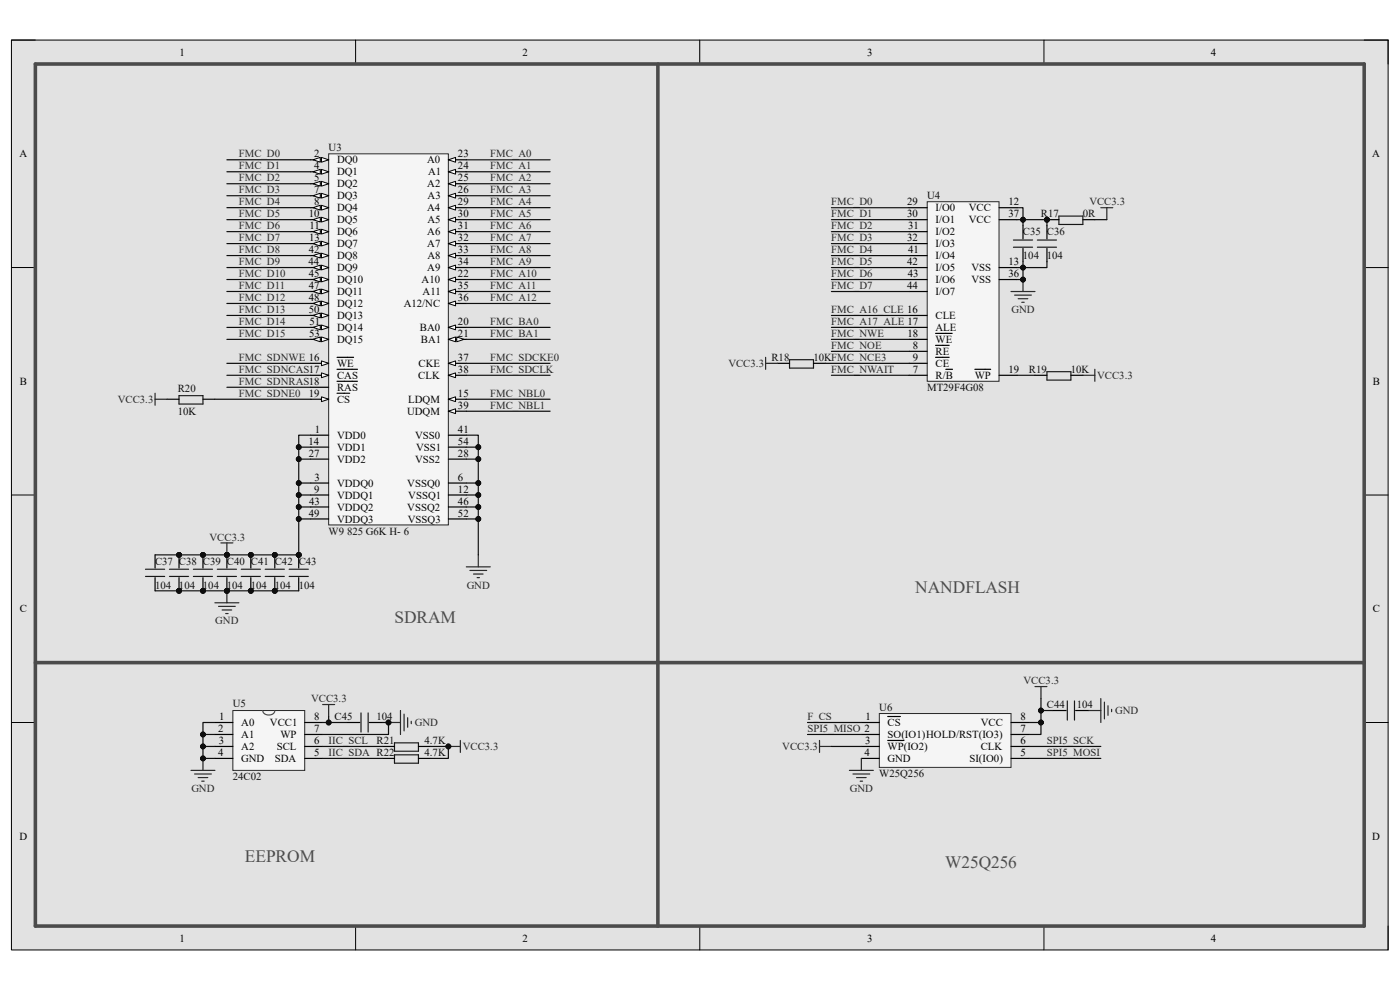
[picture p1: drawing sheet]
<svg xmlns="http://www.w3.org/2000/svg" width="297mm" height="210mm" viewBox="0 0 297 210" stroke-linecap="round" stroke-linejoin="round" font-family="sans-serif">
<path d="M2.4 8.5h292.1v193h-292.1z" fill-rule="evenodd" fill="#e2e2e2"/>
<path d="M2.4 8.5h292.1v193h-292.1z" fill="none" stroke="#000" stroke-width=".21"/>
<path d="M7.5 13.6h281.9v182.8h-281.9z" fill-rule="evenodd" fill="#e2e2e2"/>
<g fill="none" stroke="#000" stroke-width=".21">
<path d="M2.4 8.5h5.1M7.5 13.6h281.9v182.8h-281.9zM75.4 8.5v5.1M148.4 8.5v5.1M221.5 8.5v5.1M289.4 8.5h5.1v5.1M2.4 56.8h5.1M289.4 56.8h5.1M2.4 105h5.1M289.4 105h5.1M2.4 153.3h5.1M289.4 153.3h5.1"/>
<path d="M75.4 196.4v5.1M148.5 196.4v5.1M221.5 196.4v5.1M294.5 196.4v5.1"/>
</g>
<circle cx="217" cy="46.6" r=".51" fill="#0e0e0e"/>
<circle cx="217" cy="46.6" r=".51" fill="none" stroke="#0e0e0e" stroke-width=".21"/>
<path d="M30.9 122.3h4M30.9 120.8h4" fill="none" stroke="#1c1c1c" stroke-width=".25"/>
<path d="M32.9 117.7v2.8M32.9 122.5v2.8" fill="none" stroke="#000" stroke-width=".25"/>
<circle cx="38" cy="125.3" r=".51" fill="#0e0e0e"/>
<circle cx="38" cy="125.3" r=".51" fill="none" stroke="#0e0e0e" stroke-width=".21"/>
<circle cx="38" cy="117.7" r=".51" fill="#0e0e0e"/>
<circle cx="38" cy="117.7" r=".51" fill="none" stroke="#0e0e0e" stroke-width=".21"/>
<path d="M35.9 122.3h4.1M35.9 120.8h4.1" fill="none" stroke="#1c1c1c" stroke-width=".25"/>
<path d="M38 122.5v2.8" fill="none" stroke="#000" stroke-width=".25"/>
<circle cx="38" cy="125.3" r=".51" fill="#0e0e0e"/>
<circle cx="38" cy="125.3" r=".51" fill="none" stroke="#0e0e0e" stroke-width=".21"/>
<path d="M38 117.7v2.8" fill="none" stroke="#000" stroke-width=".25"/>
<circle cx="38" cy="117.7" r=".51" fill="#0e0e0e"/>
<circle cx="38" cy="117.7" r=".51" fill="none" stroke="#0e0e0e" stroke-width=".21"/>
<circle cx="43.1" cy="125.3" r=".51" fill="#0e0e0e"/>
<circle cx="43.1" cy="125.3" r=".51" fill="none" stroke="#0e0e0e" stroke-width=".21"/>
<circle cx="43.1" cy="117.7" r=".51" fill="#0e0e0e"/>
<circle cx="43.1" cy="117.7" r=".51" fill="none" stroke="#0e0e0e" stroke-width=".21"/>
<path d="M41 122.3h4.1M41 120.8h4.1" fill="none" stroke="#1c1c1c" stroke-width=".25"/>
<path d="M43.1 122.5v2.8" fill="none" stroke="#000" stroke-width=".25"/>
<circle cx="43.1" cy="125.3" r=".51" fill="#0e0e0e"/>
<circle cx="43.1" cy="125.3" r=".51" fill="none" stroke="#0e0e0e" stroke-width=".21"/>
<path d="M43.1 117.7v2.8" fill="none" stroke="#000" stroke-width=".25"/>
<circle cx="43.1" cy="117.7" r=".51" fill="#0e0e0e"/>
<circle cx="43.1" cy="117.7" r=".51" fill="none" stroke="#0e0e0e" stroke-width=".21"/>
<circle cx="48.1" cy="125.3" r=".51" fill="#0e0e0e"/>
<circle cx="48.1" cy="125.3" r=".51" fill="none" stroke="#0e0e0e" stroke-width=".21"/>
<circle cx="48.1" cy="117.7" r=".51" fill="#0e0e0e"/>
<circle cx="48.1" cy="117.7" r=".51" fill="none" stroke="#0e0e0e" stroke-width=".21"/>
<path d="M46.1 122.3h4.1M46.1 120.8h4.1" fill="none" stroke="#1c1c1c" stroke-width=".25"/>
<path d="M48.1 122.5v2.8" fill="none" stroke="#000" stroke-width=".25"/>
<circle cx="48.1" cy="125.3" r=".51" fill="#0e0e0e"/>
<circle cx="48.1" cy="125.3" r=".51" fill="none" stroke="#0e0e0e" stroke-width=".21"/>
<path d="M48.1 117.7v2.8" fill="none" stroke="#000" stroke-width=".25"/>
<circle cx="48.1" cy="117.7" r=".51" fill="#0e0e0e"/>
<circle cx="48.1" cy="117.7" r=".51" fill="none" stroke="#0e0e0e" stroke-width=".21"/>
<circle cx="53.2" cy="125.3" r=".51" fill="#0e0e0e"/>
<circle cx="53.2" cy="125.3" r=".51" fill="none" stroke="#0e0e0e" stroke-width=".21"/>
<circle cx="53.2" cy="117.7" r=".51" fill="#0e0e0e"/>
<circle cx="53.2" cy="117.7" r=".51" fill="none" stroke="#0e0e0e" stroke-width=".21"/>
<path d="M51.2 122.3h4M51.2 120.8h4" fill="none" stroke="#1c1c1c" stroke-width=".25"/>
<path d="M53.2 122.5v2.8" fill="none" stroke="#000" stroke-width=".25"/>
<circle cx="53.2" cy="125.3" r=".51" fill="#0e0e0e"/>
<circle cx="53.2" cy="125.3" r=".51" fill="none" stroke="#0e0e0e" stroke-width=".21"/>
<path d="M53.2 117.7v2.8" fill="none" stroke="#000" stroke-width=".25"/>
<circle cx="53.2" cy="117.7" r=".51" fill="#0e0e0e"/>
<circle cx="53.2" cy="117.7" r=".51" fill="none" stroke="#0e0e0e" stroke-width=".21"/>
<circle cx="58.3" cy="125.3" r=".51" fill="#0e0e0e"/>
<circle cx="58.3" cy="125.3" r=".51" fill="none" stroke="#0e0e0e" stroke-width=".21"/>
<circle cx="58.3" cy="117.7" r=".51" fill="#0e0e0e"/>
<circle cx="58.3" cy="117.7" r=".51" fill="none" stroke="#0e0e0e" stroke-width=".21"/>
<path d="M56.3 122.3h4M56.3 120.8h4" fill="none" stroke="#1c1c1c" stroke-width=".25"/>
<path d="M58.3 122.5v2.8" fill="none" stroke="#000" stroke-width=".25"/>
<circle cx="58.3" cy="125.3" r=".51" fill="#0e0e0e"/>
<circle cx="58.3" cy="125.3" r=".51" fill="none" stroke="#0e0e0e" stroke-width=".21"/>
<path d="M58.3 117.7v2.8" fill="none" stroke="#000" stroke-width=".25"/>
<circle cx="58.3" cy="117.7" r=".51" fill="#0e0e0e"/>
<circle cx="58.3" cy="117.7" r=".51" fill="none" stroke="#0e0e0e" stroke-width=".21"/>
<circle cx="63.4" cy="117.7" r=".51" fill="#0e0e0e"/>
<circle cx="63.4" cy="117.7" r=".51" fill="none" stroke="#0e0e0e" stroke-width=".21"/>
<path d="M61.3 122.3h4.1M61.3 120.8h4.1" fill="none" stroke="#1c1c1c" stroke-width=".25"/>
<path d="M63.4 117.7v2.8M63.4 122.5v2.8" fill="none" stroke="#000" stroke-width=".25"/>
<circle cx="63.4" cy="117.7" r=".51" fill="#0e0e0e"/>
<circle cx="63.4" cy="117.7" r=".51" fill="none" stroke="#0e0e0e" stroke-width=".21"/>
<path d="M45.6 127.9h5.1M46.4 128.6h3.5M47.1 129.4h2M47.9 130.1h.5M48.1 125.3v2.6" fill="none" stroke="#262626" stroke-width=".25"/>
<circle cx="48.1" cy="125.3" r=".51" fill="#0e0e0e"/>
<circle cx="48.1" cy="125.3" r=".51" fill="none" stroke="#0e0e0e" stroke-width=".21"/>
<path d="M46.9 115.2h2.5M48.1 115.2v2.5" fill="none" stroke="#262626" stroke-width=".25"/>
<circle cx="48.1" cy="117.7" r=".51" fill="#0e0e0e"/>
<circle cx="48.1" cy="117.7" r=".51" fill="none" stroke="#0e0e0e" stroke-width=".21"/>
<path d="M196.7 42.8h15.2v38.1h-15.2z" fill-rule="evenodd" fill="#f5f5f5"/>
<path d="M196.7 42.8h15.2v38.1h-15.2z" fill="none" stroke="#262626" stroke-width=".21"/>
<g fill="none" stroke="#000" stroke-width=".25">
<path d="M192.9 44.1h3.8M192.9 56.8h3.8M192.9 59.3h3.8M192.9 46.6h3.8M192.9 49.1h3.8M192.9 51.7h3.8M192.9 54.2h3.8M211.9 44.1h3.9M211.9 56.8h3.9M211.9 59.3h3.9M211.9 46.6h3.9M165 77.1h2.5"/>
<path d="M172.6 77.1h2.5M192.9 79.6h3.8M192.9 74.5h3.8M192.9 77.1h3.8M192.9 66.9h3.8M192.9 69.4h3.8M192.9 72h3.8M192.9 61.8h3.8M198.5 73.3h2.9M198.5 75.8h2.9M198.5 70.7h3.5M200.6 78.3h1.5"/>
<path d="M206.8 78.3h3.4M211.9 79.6h3.9M219.6 79.6h2.5M227.2 79.6h2.5"/>
</g>
<path d="M167.5 76.3h5.1v1.8h-5.1zM222.1 78.8h5.1v1.8h-5.1z" fill="none" stroke="#1c1c1c" stroke-width=".25"/>
<path d="M217 59.3v2.5M162.4 75.8v2.5M162.4 77.1h2.6M214.5 61.8h5.1M215.2 62.6h3.6M216 63.4h2M216.8 64.1h.5M229.7 79.6h2.6M232.3 78.3v2.6" fill="none" stroke="#262626" stroke-width=".25"/>
<circle cx="217" cy="59.3" r=".51" fill="#0e0e0e"/>
<circle cx="217" cy="59.3" r=".51" fill="none" stroke="#0e0e0e" stroke-width=".21"/>
<path d="M215 52.4h4.1M215 50.9h4.1M220.1 52.4h4M220.1 50.9h4" fill="none" stroke="#1c1c1c" stroke-width=".25"/>
<path d="M217 47.9v2.8M217 52.7v2.8M222.1 47.9v2.8M222.1 52.7v2.8" fill="none" stroke="#000" stroke-width=".25"/>
<circle cx="222.1" cy="46.6" r=".51" fill="#0e0e0e"/>
<circle cx="222.1" cy="46.6" r=".51" fill="none" stroke="#0e0e0e" stroke-width=".21"/>
<path d="M224.6 45.8h5.1v1.8h-5.1z" fill="none" stroke="#1c1c1c" stroke-width=".25"/>
<path d="M222.1 46.6h2.5" fill="none" stroke="#000" stroke-width=".25"/>
<circle cx="222.1" cy="46.6" r=".51" fill="#0e0e0e"/>
<circle cx="222.1" cy="46.6" r=".51" fill="none" stroke="#0e0e0e" stroke-width=".21"/>
<path d="M229.7 46.6h2.6" fill="none" stroke="#000" stroke-width=".25"/>
<path d="M233.5 44.1h2.6M234.8 44.1v2.5" fill="none" stroke="#262626" stroke-width=".25"/>
<path d="M49.4 150.7h15.2v12.7h-15.2z" fill-rule="evenodd" fill="#f5f5f5"/>
<path d="M49.4 150.7h15.2v12.7h-15.2z" fill="none" stroke="#262626" stroke-width=".21"/>
<path d="M45.6 153.3h3.8M45.6 155.8h3.8M45.6 158.3h3.8M64.6 153.3h3.9M64.6 155.8h3.9M64.6 158.3h3.9M45.6 160.9h3.8M64.6 160.9h3.9" fill="none" stroke="#000" stroke-width=".25"/>
<path d="M55.8 150.7a1.32 1.32 0 0 0 1.2 1 1.32 1.32 0 0 0 1.3-1" fill="none" stroke="#4c4c4c" stroke-width=".25"/>
<path d="M40.5 163.4h5.1M41.3 164.2h3.5M42 164.9h2.1M42.8 165.7h.5M43.1 160.9v2.5" fill="none" stroke="#262626" stroke-width=".25"/>
<circle cx="43.1" cy="160.9" r=".51" fill="#0e0e0e"/>
<circle cx="43.1" cy="160.9" r=".51" fill="none" stroke="#0e0e0e" stroke-width=".21"/>
<path d="M83.7 157.6h5.1v1.8h-5.1zM83.7 160.1h5.1v1.8h-5.1z" fill="none" stroke="#1c1c1c" stroke-width=".25"/>
<path d="M81.1 158.3h2.6M88.8 158.3h2.5M81.1 160.9h2.6M88.8 160.9h2.5" fill="none" stroke="#000" stroke-width=".25"/>
<path d="M95.1 158.3h2.6M97.7 157.1v2.5" fill="none" stroke="#262626" stroke-width=".25"/>
<circle cx="95.1" cy="158.3" r=".51" fill="#0e0e0e"/>
<circle cx="95.1" cy="158.3" r=".51" fill="none" stroke="#0e0e0e" stroke-width=".21"/>
<path d="M76.6 151.2v4.1M78.1 151.2v4.1" fill="none" stroke="#1c1c1c" stroke-width=".25"/>
<path d="M73.5 153.3h2.8M78.4 153.3h2.7" fill="none" stroke="#000" stroke-width=".25"/>
<path d="M82.4 153.3h2.6M85 150.7v5.1M85.7 151.5v3.5M86.5 152.2v2.1M87.2 153v.5" fill="none" stroke="#262626" stroke-width=".25"/>
<circle cx="82.4" cy="153.3" r=".51" fill="#0e0e0e"/>
<circle cx="82.4" cy="153.3" r=".51" fill="none" stroke="#0e0e0e" stroke-width=".21"/>
<path d="M68.5 149.4h2.5M69.7 149.4v2.6" fill="none" stroke="#262626" stroke-width=".25"/>
<path d="M186.5 151.4h28v11.4h-28z" fill-rule="evenodd" fill="#f5f5f5"/>
<path d="M186.5 151.4h28v11.4h-28z" fill="none" stroke="#262626" stroke-width=".21"/>
<path d="M182.7 153.3h3.8M182.7 155.8h3.8M182.7 158.3h3.8M188.3 152h2.7M188.3 157.1h3.5M214.5 153.3h3.8M214.5 155.8h3.8M214.5 158.3h3.8M223.4 150.7h2.8M228.2 150.7h2.8M182.7 160.9h3.8M214.5 160.9h3.8" fill="none" stroke="#000" stroke-width=".25"/>
<g fill="none" stroke="#262626" stroke-width=".25">
<path d="M173.9 157.1v2.5M173.9 158.3h2.5M219.6 145.6h2.5M220.8 145.6v2.6M231 150.7h2.5M233.5 148.2v5.1M234.3 148.9v3.6M235.1 149.7v2M235.8 150.5v.5M180.2 163.4h5.1M181 164.2h3.5M181.7 164.9h2"/>
<path d="M182.5 165.7h.5M182.7 160.9v2.5"/>
</g>
<path d="M226.4 148.7v4M227.9 148.7v4" fill="none" stroke="#1c1c1c" stroke-width=".25"/>
<circle cx="217" cy="46.6" r=".51" fill="#0e0e0e"/>
<circle cx="217" cy="46.6" r=".51" fill="none" stroke="#0e0e0e" stroke-width=".21"/>
<path d="M7.5 13.6h281.9v182.8h-281.9zM139.6 13.6v182.8M7.5 140.6h281.9" fill="none" stroke="#4b4b4b" stroke-width=".76"/>
<path d="M69.7 32.6h25.4v78.8h-25.4z" fill-rule="evenodd" fill="#f5f5f5"/>
<path d="M69.7 32.6h25.4v78.8h-25.4z" fill="none" stroke="#262626" stroke-width=".21"/>
<path d="M65.9 33.9h3.8" fill="none" stroke="#000" stroke-width=".25"/>
<path d="M68.2 33.4l1.5 .5-1.5 .5z" fill="#fbfbfb"/>
<path d="M68.2 33.4l1.5 .5-1.5 .5z" fill="none" stroke="#000" stroke-width=".21"/>
<path d="M66.4 33.9l1.5-.5v1z" fill="#fbfbfb"/>
<path d="M66.4 33.9l1.5-.5v1z" fill="none" stroke="#000" stroke-width=".21"/>
<path d="M65.9 36.4h3.8" fill="none" stroke="#000" stroke-width=".25"/>
<path d="M68.2 35.9l1.5 .5-1.5 .5z" fill="#fbfbfb"/>
<path d="M68.2 35.9l1.5 .5-1.5 .5z" fill="none" stroke="#000" stroke-width=".21"/>
<path d="M66.4 36.4l1.5-.5v1z" fill="#fbfbfb"/>
<path d="M66.4 36.4l1.5-.5v1z" fill="none" stroke="#000" stroke-width=".21"/>
<path d="M65.9 39h3.8" fill="none" stroke="#000" stroke-width=".25"/>
<path d="M68.2 38.5l1.5 .5-1.5 .5z" fill="#fbfbfb"/>
<path d="M68.2 38.5l1.5 .5-1.5 .5z" fill="none" stroke="#000" stroke-width=".21"/>
<path d="M66.4 39l1.5-.5v1z" fill="#fbfbfb"/>
<path d="M66.4 39l1.5-.5v1z" fill="none" stroke="#000" stroke-width=".21"/>
<path d="M65.9 41.5h3.8" fill="none" stroke="#000" stroke-width=".25"/>
<path d="M68.2 41l1.5 .5-1.5 .5z" fill="#fbfbfb"/>
<path d="M68.2 41l1.5 .5-1.5 .5z" fill="none" stroke="#000" stroke-width=".21"/>
<path d="M66.4 41.5l1.5-.5v1z" fill="#fbfbfb"/>
<path d="M66.4 41.5l1.5-.5v1z" fill="none" stroke="#000" stroke-width=".21"/>
<path d="M65.9 44.1h3.8" fill="none" stroke="#000" stroke-width=".25"/>
<path d="M68.2 43.5l1.5 .6-1.5 .5z" fill="#fbfbfb"/>
<path d="M68.2 43.5l1.5 .6-1.5 .5z" fill="none" stroke="#000" stroke-width=".21"/>
<path d="M66.4 44.1l1.5-.6v1.1z" fill="#fbfbfb"/>
<path d="M66.4 44.1l1.5-.6v1.1z" fill="none" stroke="#000" stroke-width=".21"/>
<path d="M65.9 46.6h3.8" fill="none" stroke="#000" stroke-width=".25"/>
<path d="M68.2 46.1l1.5 .5-1.5 .5z" fill="#fbfbfb"/>
<path d="M68.2 46.1l1.5 .5-1.5 .5z" fill="none" stroke="#000" stroke-width=".21"/>
<path d="M66.4 46.6l1.5-.5v1z" fill="#fbfbfb"/>
<path d="M66.4 46.6l1.5-.5v1z" fill="none" stroke="#000" stroke-width=".21"/>
<path d="M65.9 49.1h3.8" fill="none" stroke="#000" stroke-width=".25"/>
<path d="M68.2 48.6l1.5 .5-1.5 .5z" fill="#fbfbfb"/>
<path d="M68.2 48.6l1.5 .5-1.5 .5z" fill="none" stroke="#000" stroke-width=".21"/>
<path d="M66.4 49.1l1.5-.5v1z" fill="#fbfbfb"/>
<path d="M66.4 49.1l1.5-.5v1z" fill="none" stroke="#000" stroke-width=".21"/>
<path d="M65.9 51.7h3.8" fill="none" stroke="#000" stroke-width=".25"/>
<path d="M68.2 51.2l1.5 .5-1.5 .5z" fill="#fbfbfb"/>
<path d="M68.2 51.2l1.5 .5-1.5 .5z" fill="none" stroke="#000" stroke-width=".21"/>
<path d="M66.4 51.7l1.5-.5v1z" fill="#fbfbfb"/>
<path d="M66.4 51.7l1.5-.5v1z" fill="none" stroke="#000" stroke-width=".21"/>
<path d="M65.9 54.2h3.8" fill="none" stroke="#000" stroke-width=".25"/>
<path d="M68.2 53.7l1.5 .5-1.5 .5z" fill="#fbfbfb"/>
<path d="M68.2 53.7l1.5 .5-1.5 .5z" fill="none" stroke="#000" stroke-width=".21"/>
<path d="M66.4 54.2l1.5-.5v1z" fill="#fbfbfb"/>
<path d="M66.4 54.2l1.5-.5v1z" fill="none" stroke="#000" stroke-width=".21"/>
<path d="M65.9 56.8h3.8" fill="none" stroke="#000" stroke-width=".25"/>
<path d="M68.2 56.2l1.5 .6-1.5 .5z" fill="#fbfbfb"/>
<path d="M68.2 56.2l1.5 .6-1.5 .5z" fill="none" stroke="#000" stroke-width=".21"/>
<path d="M66.4 56.8l1.5-.6v1.1z" fill="#fbfbfb"/>
<path d="M66.4 56.8l1.5-.6v1.1z" fill="none" stroke="#000" stroke-width=".21"/>
<path d="M65.9 59.3h3.8" fill="none" stroke="#000" stroke-width=".25"/>
<path d="M68.2 58.8l1.5 .5-1.5 .5z" fill="#fbfbfb"/>
<path d="M68.2 58.8l1.5 .5-1.5 .5z" fill="none" stroke="#000" stroke-width=".21"/>
<path d="M66.4 59.3l1.5-.5v1z" fill="#fbfbfb"/>
<path d="M66.4 59.3l1.5-.5v1z" fill="none" stroke="#000" stroke-width=".21"/>
<path d="M65.9 61.8h3.8" fill="none" stroke="#000" stroke-width=".25"/>
<path d="M68.2 61.3l1.5 .5-1.5 .5z" fill="#fbfbfb"/>
<path d="M68.2 61.3l1.5 .5-1.5 .5z" fill="none" stroke="#000" stroke-width=".21"/>
<path d="M66.4 61.8l1.5-.5v1z" fill="#fbfbfb"/>
<path d="M66.4 61.8l1.5-.5v1z" fill="none" stroke="#000" stroke-width=".21"/>
<path d="M65.9 64.4h3.8" fill="none" stroke="#000" stroke-width=".25"/>
<path d="M68.2 63.9l1.5 .5-1.5 .5z" fill="#fbfbfb"/>
<path d="M68.2 63.9l1.5 .5-1.5 .5z" fill="none" stroke="#000" stroke-width=".21"/>
<path d="M66.4 64.4l1.5-.5v1z" fill="#fbfbfb"/>
<path d="M66.4 64.4l1.5-.5v1z" fill="none" stroke="#000" stroke-width=".21"/>
<path d="M65.9 66.9h3.8" fill="none" stroke="#000" stroke-width=".25"/>
<path d="M68.2 66.4l1.5 .5-1.5 .5z" fill="#fbfbfb"/>
<path d="M68.2 66.4l1.5 .5-1.5 .5z" fill="none" stroke="#000" stroke-width=".21"/>
<path d="M66.4 66.9l1.5-.5v1z" fill="#fbfbfb"/>
<path d="M66.4 66.9l1.5-.5v1z" fill="none" stroke="#000" stroke-width=".21"/>
<path d="M65.9 69.5h3.8" fill="none" stroke="#000" stroke-width=".25"/>
<path d="M68.2 68.9l1.5 .6-1.5 .5z" fill="#fbfbfb"/>
<path d="M68.2 68.9l1.5 .6-1.5 .5z" fill="none" stroke="#000" stroke-width=".21"/>
<path d="M66.4 69.5l1.5-.6v1.1z" fill="#fbfbfb"/>
<path d="M66.4 69.5l1.5-.6v1.1z" fill="none" stroke="#000" stroke-width=".21"/>
<path d="M65.9 72h3.8" fill="none" stroke="#000" stroke-width=".25"/>
<path d="M68.2 71.5l1.5 .5-1.5 .5z" fill="#fbfbfb"/>
<path d="M68.2 71.5l1.5 .5-1.5 .5z" fill="none" stroke="#000" stroke-width=".21"/>
<path d="M66.4 72l1.5-.5v1z" fill="#fbfbfb"/>
<path d="M66.4 72l1.5-.5v1z" fill="none" stroke="#000" stroke-width=".21"/>
<path d="M95.1 33.9h3.8" fill="none" stroke="#000" stroke-width=".25"/>
<path d="M95.1 33.9l1.5-.5v1z" fill="#fbfbfb"/>
<path d="M95.1 33.9l1.5-.5v1z" fill="none" stroke="#000" stroke-width=".21"/>
<path d="M95.1 36.4h3.8" fill="none" stroke="#000" stroke-width=".25"/>
<path d="M95.1 36.4l1.5-.5v1z" fill="#fbfbfb"/>
<path d="M95.1 36.4l1.5-.5v1z" fill="none" stroke="#000" stroke-width=".21"/>
<path d="M95.1 39h3.8" fill="none" stroke="#000" stroke-width=".25"/>
<path d="M95.1 39l1.5-.5v1z" fill="#fbfbfb"/>
<path d="M95.1 39l1.5-.5v1z" fill="none" stroke="#000" stroke-width=".21"/>
<path d="M95.1 41.5h3.8" fill="none" stroke="#000" stroke-width=".25"/>
<path d="M95.1 41.5l1.5-.5v1z" fill="#fbfbfb"/>
<path d="M95.1 41.5l1.5-.5v1z" fill="none" stroke="#000" stroke-width=".21"/>
<path d="M95.1 44.1h3.8" fill="none" stroke="#000" stroke-width=".25"/>
<path d="M95.1 44.1l1.5-.6v1.1z" fill="#fbfbfb"/>
<path d="M95.1 44.1l1.5-.6v1.1z" fill="none" stroke="#000" stroke-width=".21"/>
<path d="M95.1 46.6h3.8" fill="none" stroke="#000" stroke-width=".25"/>
<path d="M95.1 46.6l1.5-.5v1z" fill="#fbfbfb"/>
<path d="M95.1 46.6l1.5-.5v1z" fill="none" stroke="#000" stroke-width=".21"/>
<path d="M95.1 49.1h3.8" fill="none" stroke="#000" stroke-width=".25"/>
<path d="M95.1 49.1l1.5-.5v1z" fill="#fbfbfb"/>
<path d="M95.1 49.1l1.5-.5v1z" fill="none" stroke="#000" stroke-width=".21"/>
<path d="M95.1 51.7h3.8" fill="none" stroke="#000" stroke-width=".25"/>
<path d="M95.1 51.7l1.5-.5v1z" fill="#fbfbfb"/>
<path d="M95.1 51.7l1.5-.5v1z" fill="none" stroke="#000" stroke-width=".21"/>
<path d="M95.1 54.2h3.8" fill="none" stroke="#000" stroke-width=".25"/>
<path d="M95.1 54.2l1.5-.5v1z" fill="#fbfbfb"/>
<path d="M95.1 54.2l1.5-.5v1z" fill="none" stroke="#000" stroke-width=".21"/>
<path d="M95.1 56.8h3.8" fill="none" stroke="#000" stroke-width=".25"/>
<path d="M95.1 56.8l1.5-.6v1.1z" fill="#fbfbfb"/>
<path d="M95.1 56.8l1.5-.6v1.1z" fill="none" stroke="#000" stroke-width=".21"/>
<path d="M95.1 59.3h3.8" fill="none" stroke="#000" stroke-width=".25"/>
<path d="M95.1 59.3l1.5-.5v1z" fill="#fbfbfb"/>
<path d="M95.1 59.3l1.5-.5v1z" fill="none" stroke="#000" stroke-width=".21"/>
<path d="M95.1 61.8h3.8" fill="none" stroke="#000" stroke-width=".25"/>
<path d="M95.1 61.8l1.5-.5v1z" fill="#fbfbfb"/>
<path d="M95.1 61.8l1.5-.5v1z" fill="none" stroke="#000" stroke-width=".21"/>
<path d="M95.1 64.4h3.8" fill="none" stroke="#000" stroke-width=".25"/>
<path d="M95.1 64.4l1.5-.5v1z" fill="#fbfbfb"/>
<path d="M95.1 64.4l1.5-.5v1z" fill="none" stroke="#000" stroke-width=".21"/>
<path d="M95.1 69.4h3.8" fill="none" stroke="#000" stroke-width=".25"/>
<path d="M95.1 69.4l1.5-.5v1.1z" fill="#fbfbfb"/>
<path d="M95.1 69.4l1.5-.5v1.1z" fill="none" stroke="#000" stroke-width=".21"/>
<path d="M95.1 72h3.8" fill="none" stroke="#000" stroke-width=".25"/>
<path d="M95.1 72l1.5-.5v1z" fill="#fbfbfb"/>
<path d="M95.1 72l1.5-.5v1z" fill="none" stroke="#000" stroke-width=".21"/>
<path d="M96.9 71.5l1.5 .5-1.5 .5z" fill="#fbfbfb"/>
<path d="M96.9 71.5l1.5 .5-1.5 .5z" fill="none" stroke="#000" stroke-width=".21"/>
<path d="M95.1 77.1h3.8" fill="none" stroke="#000" stroke-width=".25"/>
<path d="M95.1 77.1l1.5-.5v1z" fill="#fbfbfb"/>
<path d="M95.1 77.1l1.5-.5v1z" fill="none" stroke="#000" stroke-width=".21"/>
<path d="M95.1 79.6h3.8" fill="none" stroke="#000" stroke-width=".25"/>
<path d="M95.1 79.6l1.5-.5v1z" fill="#fbfbfb"/>
<path d="M95.1 79.6l1.5-.5v1z" fill="none" stroke="#000" stroke-width=".21"/>
<path d="M95.1 84.7h3.8" fill="none" stroke="#000" stroke-width=".25"/>
<path d="M95.1 84.7l1.5-.5v1z" fill="#fbfbfb"/>
<path d="M95.1 84.7l1.5-.5v1z" fill="none" stroke="#000" stroke-width=".21"/>
<path d="M95.1 87.2h3.8" fill="none" stroke="#000" stroke-width=".25"/>
<path d="M95.1 87.2l1.5-.5v1z" fill="#fbfbfb"/>
<path d="M95.1 87.2l1.5-.5v1z" fill="none" stroke="#000" stroke-width=".21"/>
<g fill="none" stroke="#000" stroke-width=".25">
<path d="M65.9 77.1h3.8M65.9 92.3h3.8M65.9 94.8h3.8M65.9 97.4h3.8M95.1 92.3h3.8M95.1 94.8h3.8M95.1 97.4h3.8M65.9 102.5h3.8M65.9 105h3.8M65.9 107.5h3.8M65.9 110.1h3.8M95.1 102.5h3.8"/>
<path d="M95.1 105h3.8M95.1 107.5h3.8M95.1 110.1h3.8"/>
</g>
<path d="M68.2 76.6l1.5 .5-1.5 .5z" fill="#fbfbfb"/>
<path d="M68.2 76.6l1.5 .5-1.5 .5z" fill="none" stroke="#000" stroke-width=".21"/>
<path d="M65.9 79.6h3.8M71.5 75.8h3.5" fill="none" stroke="#000" stroke-width=".25"/>
<path d="M68.2 79.1l1.5 .5-1.5 .5z" fill="#fbfbfb"/>
<path d="M68.2 79.1l1.5 .5-1.5 .5z" fill="none" stroke="#000" stroke-width=".21"/>
<path d="M71.5 78.3h4.3M65.9 82.1h3.8M65.9 84.7h3.8M71.5 80.9h4.3" fill="none" stroke="#000" stroke-width=".25"/>
<path d="M68.2 84.2l1.5 .5-1.5 .5z" fill="#fbfbfb"/>
<path d="M68.2 84.2l1.5 .5-1.5 .5z" fill="none" stroke="#000" stroke-width=".21"/>
<path d="M71.5 83.4h2.7" fill="none" stroke="#000" stroke-width=".25"/>
<path d="M101.5 117.7v2.5M98.9 120.2h5.1M99.7 121h3.5M100.5 121.8h2M101.2 122.5h.5" fill="none" stroke="#262626" stroke-width=".25"/>
<path d="M32.9 117.7h30.5" fill="none" stroke="#0e0e0e" stroke-width=".25"/>
<circle cx="38" cy="117.7" r=".51" fill="#0e0e0e"/>
<circle cx="38" cy="117.7" r=".51" fill="none" stroke="#0e0e0e" stroke-width=".21"/>
<circle cx="43.1" cy="117.7" r=".51" fill="#0e0e0e"/>
<circle cx="43.1" cy="117.7" r=".51" fill="none" stroke="#0e0e0e" stroke-width=".21"/>
<circle cx="48.1" cy="117.7" r=".51" fill="#0e0e0e"/>
<circle cx="48.1" cy="117.7" r=".51" fill="none" stroke="#0e0e0e" stroke-width=".21"/>
<circle cx="53.2" cy="117.7" r=".51" fill="#0e0e0e"/>
<circle cx="53.2" cy="117.7" r=".51" fill="none" stroke="#0e0e0e" stroke-width=".21"/>
<circle cx="58.3" cy="117.7" r=".51" fill="#0e0e0e"/>
<circle cx="58.3" cy="117.7" r=".51" fill="none" stroke="#0e0e0e" stroke-width=".21"/>
<circle cx="63.4" cy="117.7" r=".51" fill="#0e0e0e"/>
<circle cx="63.4" cy="117.7" r=".51" fill="none" stroke="#0e0e0e" stroke-width=".21"/>
<path d="M32.9 125.3h30.5" fill="none" stroke="#0e0e0e" stroke-width=".25"/>
<circle cx="38" cy="125.3" r=".51" fill="#0e0e0e"/>
<circle cx="38" cy="125.3" r=".51" fill="none" stroke="#0e0e0e" stroke-width=".21"/>
<circle cx="43.1" cy="125.3" r=".51" fill="#0e0e0e"/>
<circle cx="43.1" cy="125.3" r=".51" fill="none" stroke="#0e0e0e" stroke-width=".21"/>
<circle cx="48.1" cy="125.3" r=".51" fill="#0e0e0e"/>
<circle cx="48.1" cy="125.3" r=".51" fill="none" stroke="#0e0e0e" stroke-width=".21"/>
<circle cx="53.2" cy="125.3" r=".51" fill="#0e0e0e"/>
<circle cx="53.2" cy="125.3" r=".51" fill="none" stroke="#0e0e0e" stroke-width=".21"/>
<circle cx="58.3" cy="125.3" r=".51" fill="#0e0e0e"/>
<circle cx="58.3" cy="125.3" r=".51" fill="none" stroke="#0e0e0e" stroke-width=".21"/>
<g fill="none" stroke="#0e0e0e" stroke-width=".25">
<path d="M176.4 44.1h16.5M176.4 46.6h16.5M176.4 49.1h16.5M176.4 51.7h16.5M176.4 54.2h16.5M176.4 56.8h16.5M176.4 59.3h16.5M215.8 56.8h1.2v2.5h-1.2M175.1 77.1h17.8M176.4 61.8h16.5M176.4 66.9h16.5M176.4 69.4h16.5"/>
<path d="M176.4 72h16.5M176.4 74.5h16.5M176.4 79.6h16.5M215.8 79.6h3.8"/>
</g>
<circle cx="217" cy="56.8" r=".51" fill="#0e0e0e"/>
<circle cx="217" cy="56.8" r=".51" fill="none" stroke="#0e0e0e" stroke-width=".21"/>
<circle cx="217" cy="59.3" r=".51" fill="#0e0e0e"/>
<circle cx="217" cy="59.3" r=".51" fill="none" stroke="#0e0e0e" stroke-width=".21"/>
<path d="M215.8 46.6h6.3v1.3" fill="none" stroke="#0e0e0e" stroke-width=".25"/>
<circle cx="222.1" cy="46.6" r=".51" fill="#0e0e0e"/>
<circle cx="222.1" cy="46.6" r=".51" fill="none" stroke="#0e0e0e" stroke-width=".21"/>
<path d="M217 55.5v1.3h5.1v-1.3" fill="none" stroke="#0e0e0e" stroke-width=".25"/>
<circle cx="217" cy="56.8" r=".51" fill="#0e0e0e"/>
<circle cx="217" cy="56.8" r=".51" fill="none" stroke="#0e0e0e" stroke-width=".21"/>
<path d="M232.3 46.6h2.5M45.6 153.3h-2.5v7.6h2.5" fill="none" stroke="#0e0e0e" stroke-width=".25"/>
<circle cx="43.1" cy="155.8" r=".51" fill="#0e0e0e"/>
<circle cx="43.1" cy="155.8" r=".51" fill="none" stroke="#0e0e0e" stroke-width=".21"/>
<circle cx="43.1" cy="158.3" r=".51" fill="#0e0e0e"/>
<circle cx="43.1" cy="158.3" r=".51" fill="none" stroke="#0e0e0e" stroke-width=".21"/>
<circle cx="43.1" cy="160.9" r=".51" fill="#0e0e0e"/>
<circle cx="43.1" cy="160.9" r=".51" fill="none" stroke="#0e0e0e" stroke-width=".21"/>
<path d="M43.1 158.3h2.5" fill="none" stroke="#0e0e0e" stroke-width=".25"/>
<circle cx="43.1" cy="158.3" r=".51" fill="#0e0e0e"/>
<circle cx="43.1" cy="158.3" r=".51" fill="none" stroke="#0e0e0e" stroke-width=".21"/>
<path d="M43.1 155.8h2.5" fill="none" stroke="#0e0e0e" stroke-width=".25"/>
<circle cx="43.1" cy="155.8" r=".51" fill="#0e0e0e"/>
<circle cx="43.1" cy="155.8" r=".51" fill="none" stroke="#0e0e0e" stroke-width=".21"/>
<path d="M68.5 158.3h12.6M91.3 158.3h3.8v2.6h-3.8M68.5 160.9h12.6" fill="none" stroke="#0e0e0e" stroke-width=".25"/>
<circle cx="95.1" cy="158.3" r=".51" fill="#0e0e0e"/>
<circle cx="95.1" cy="158.3" r=".51" fill="none" stroke="#0e0e0e" stroke-width=".21"/>
<path d="M81.1 153.3h1.3v2.5h-13.9" fill="none" stroke="#0e0e0e" stroke-width=".25"/>
<circle cx="82.4" cy="153.3" r=".51" fill="#0e0e0e"/>
<circle cx="82.4" cy="153.3" r=".51" fill="none" stroke="#0e0e0e" stroke-width=".21"/>
<path d="M68.5 153.3h5" fill="none" stroke="#0e0e0e" stroke-width=".25"/>
<circle cx="69.7" cy="153.3" r=".51" fill="#0e0e0e"/>
<circle cx="69.7" cy="153.3" r=".51" fill="none" stroke="#0e0e0e" stroke-width=".21"/>
<path d="M69.7 152v1.3" fill="none" stroke="#0e0e0e" stroke-width=".25"/>
<circle cx="69.7" cy="153.3" r=".51" fill="#0e0e0e"/>
<circle cx="69.7" cy="153.3" r=".51" fill="none" stroke="#0e0e0e" stroke-width=".21"/>
<path d="M171.3 153.3h11.4M171.3 155.8h11.4M176.4 158.3h6.3M218.3 153.3h2.5v2.5h-2.5M218.3 158.3h15.2M218.3 160.9h15.2" fill="none" stroke="#0e0e0e" stroke-width=".25"/>
<circle cx="220.8" cy="153.3" r=".51" fill="#0e0e0e"/>
<circle cx="220.8" cy="153.3" r=".51" fill="none" stroke="#0e0e0e" stroke-width=".21"/>
<path d="M220.8 148.2v5.1" fill="none" stroke="#0e0e0e" stroke-width=".25"/>
<circle cx="220.8" cy="153.3" r=".51" fill="#0e0e0e"/>
<circle cx="220.8" cy="153.3" r=".51" fill="none" stroke="#0e0e0e" stroke-width=".21"/>
<circle cx="220.8" cy="150.7" r=".51" fill="#0e0e0e"/>
<circle cx="220.8" cy="150.7" r=".51" fill="none" stroke="#0e0e0e" stroke-width=".21"/>
<path d="M220.8 150.7h2.6" fill="none" stroke="#0e0e0e" stroke-width=".25"/>
<circle cx="220.8" cy="150.7" r=".51" fill="#0e0e0e"/>
<circle cx="220.8" cy="150.7" r=".51" fill="none" stroke="#0e0e0e" stroke-width=".21"/>
<path d="M215.8 44.1h1.2v3.8M65.9 110.1h-2.5v7.6" fill="none" stroke="#0e0e0e" stroke-width=".25"/>
<circle cx="63.4" cy="110.1" r=".51" fill="#0e0e0e"/>
<circle cx="63.4" cy="110.1" r=".51" fill="none" stroke="#0e0e0e" stroke-width=".21"/>
<circle cx="63.4" cy="117.7" r=".51" fill="#0e0e0e"/>
<circle cx="63.4" cy="117.7" r=".51" fill="none" stroke="#0e0e0e" stroke-width=".21"/>
<path d="M65.9 92.3h-2.5v17.8" fill="none" stroke="#0e0e0e" stroke-width=".25"/>
<circle cx="63.4" cy="94.8" r=".51" fill="#0e0e0e"/>
<circle cx="63.4" cy="94.8" r=".51" fill="none" stroke="#0e0e0e" stroke-width=".21"/>
<circle cx="63.4" cy="97.4" r=".51" fill="#0e0e0e"/>
<circle cx="63.4" cy="97.4" r=".51" fill="none" stroke="#0e0e0e" stroke-width=".21"/>
<circle cx="63.4" cy="102.5" r=".51" fill="#0e0e0e"/>
<circle cx="63.4" cy="102.5" r=".51" fill="none" stroke="#0e0e0e" stroke-width=".21"/>
<circle cx="63.4" cy="105" r=".51" fill="#0e0e0e"/>
<circle cx="63.4" cy="105" r=".51" fill="none" stroke="#0e0e0e" stroke-width=".21"/>
<circle cx="63.4" cy="107.5" r=".51" fill="#0e0e0e"/>
<circle cx="63.4" cy="107.5" r=".51" fill="none" stroke="#0e0e0e" stroke-width=".21"/>
<circle cx="63.4" cy="110.1" r=".51" fill="#0e0e0e"/>
<circle cx="63.4" cy="110.1" r=".51" fill="none" stroke="#0e0e0e" stroke-width=".21"/>
<path d="M63.4 107.5h2.5" fill="none" stroke="#0e0e0e" stroke-width=".25"/>
<circle cx="63.4" cy="107.5" r=".51" fill="#0e0e0e"/>
<circle cx="63.4" cy="107.5" r=".51" fill="none" stroke="#0e0e0e" stroke-width=".21"/>
<path d="M63.4 105h2.5" fill="none" stroke="#0e0e0e" stroke-width=".25"/>
<circle cx="63.4" cy="105" r=".51" fill="#0e0e0e"/>
<circle cx="63.4" cy="105" r=".51" fill="none" stroke="#0e0e0e" stroke-width=".21"/>
<path d="M63.4 102.5h2.5" fill="none" stroke="#0e0e0e" stroke-width=".25"/>
<circle cx="63.4" cy="102.5" r=".51" fill="#0e0e0e"/>
<circle cx="63.4" cy="102.5" r=".51" fill="none" stroke="#0e0e0e" stroke-width=".21"/>
<path d="M63.4 97.4h2.5" fill="none" stroke="#0e0e0e" stroke-width=".25"/>
<circle cx="63.4" cy="97.4" r=".51" fill="#0e0e0e"/>
<circle cx="63.4" cy="97.4" r=".51" fill="none" stroke="#0e0e0e" stroke-width=".21"/>
<path d="M63.4 94.8h2.5" fill="none" stroke="#0e0e0e" stroke-width=".25"/>
<circle cx="63.4" cy="94.8" r=".51" fill="#0e0e0e"/>
<circle cx="63.4" cy="94.8" r=".51" fill="none" stroke="#0e0e0e" stroke-width=".21"/>
<path d="M98.9 110.1h2.6v7.6" fill="none" stroke="#0e0e0e" stroke-width=".25"/>
<circle cx="101.5" cy="110.1" r=".51" fill="#0e0e0e"/>
<circle cx="101.5" cy="110.1" r=".51" fill="none" stroke="#0e0e0e" stroke-width=".21"/>
<path d="M98.9 92.3h2.6v17.8" fill="none" stroke="#0e0e0e" stroke-width=".25"/>
<circle cx="101.5" cy="94.8" r=".51" fill="#0e0e0e"/>
<circle cx="101.5" cy="94.8" r=".51" fill="none" stroke="#0e0e0e" stroke-width=".21"/>
<circle cx="101.5" cy="97.4" r=".51" fill="#0e0e0e"/>
<circle cx="101.5" cy="97.4" r=".51" fill="none" stroke="#0e0e0e" stroke-width=".21"/>
<circle cx="101.5" cy="102.5" r=".51" fill="#0e0e0e"/>
<circle cx="101.5" cy="102.5" r=".51" fill="none" stroke="#0e0e0e" stroke-width=".21"/>
<circle cx="101.5" cy="105" r=".51" fill="#0e0e0e"/>
<circle cx="101.5" cy="105" r=".51" fill="none" stroke="#0e0e0e" stroke-width=".21"/>
<circle cx="101.5" cy="107.5" r=".51" fill="#0e0e0e"/>
<circle cx="101.5" cy="107.5" r=".51" fill="none" stroke="#0e0e0e" stroke-width=".21"/>
<circle cx="101.5" cy="110.1" r=".51" fill="#0e0e0e"/>
<circle cx="101.5" cy="110.1" r=".51" fill="none" stroke="#0e0e0e" stroke-width=".21"/>
<path d="M98.9 107.5h2.6" fill="none" stroke="#0e0e0e" stroke-width=".25"/>
<circle cx="101.5" cy="107.5" r=".51" fill="#0e0e0e"/>
<circle cx="101.5" cy="107.5" r=".51" fill="none" stroke="#0e0e0e" stroke-width=".21"/>
<path d="M98.9 105h2.6" fill="none" stroke="#0e0e0e" stroke-width=".25"/>
<circle cx="101.5" cy="105" r=".51" fill="#0e0e0e"/>
<circle cx="101.5" cy="105" r=".51" fill="none" stroke="#0e0e0e" stroke-width=".21"/>
<path d="M98.9 102.5h2.6" fill="none" stroke="#0e0e0e" stroke-width=".25"/>
<circle cx="101.5" cy="102.5" r=".51" fill="#0e0e0e"/>
<circle cx="101.5" cy="102.5" r=".51" fill="none" stroke="#0e0e0e" stroke-width=".21"/>
<path d="M98.9 97.4h2.6" fill="none" stroke="#0e0e0e" stroke-width=".25"/>
<circle cx="101.5" cy="97.4" r=".51" fill="#0e0e0e"/>
<circle cx="101.5" cy="97.4" r=".51" fill="none" stroke="#0e0e0e" stroke-width=".21"/>
<path d="M98.9 94.8h2.6" fill="none" stroke="#0e0e0e" stroke-width=".25"/>
<circle cx="101.5" cy="94.8" r=".51" fill="#0e0e0e"/>
<circle cx="101.5" cy="94.8" r=".51" fill="none" stroke="#0e0e0e" stroke-width=".21"/>
<g fill="none" stroke="#0e0e0e" stroke-width=".25">
<path d="M48.1 33.9h17.8M48.1 36.4h17.8M48.1 39h17.8M98.9 33.9h17.8M98.9 36.4h17.8M98.9 39h17.8M48.1 41.5h17.8M48.1 44.1h17.8M48.1 46.6h17.8M48.1 49.1h17.8M48.1 51.7h17.8M48.1 54.2h17.8"/>
<path d="M48.1 56.8h17.8M48.1 59.3h17.8M98.9 41.5h17.8M98.9 44.1h17.8M98.9 46.6h17.8M98.9 49.1h17.8M98.9 51.7h17.8M98.9 54.2h17.8M98.9 56.8h17.8M98.9 59.3h17.8M48.1 64.4h17.8M48.1 72h17.8"/>
<path d="M48.1 77.1h17.8M48.1 79.6h17.8M48.1 61.8h17.8M48.1 66.9h17.8M48.1 69.5h17.8M98.9 64.4h17.8M98.9 69.4h17.8M98.9 72h17.8M98.9 77.1h17.8M98.9 79.6h17.8M98.9 61.8h17.8M45.6 84.7h20.3"/>
<path d="M48.1 82.1h17.8M98.9 84.7h17.8M98.9 87.2h17.8"/>
</g>
<path d="M38 83.9h5.1v1.8h-5.1z" fill="none" stroke="#1c1c1c" stroke-width=".25"/>
<path d="M35.4 84.7h2.6M43.1 84.7h2.5" fill="none" stroke="#000" stroke-width=".25"/>
<path d="M32.9 83.4v2.6M32.9 84.7h2.5" fill="none" stroke="#262626" stroke-width=".25"/>
<g font-size="3.7" fill="#4c4c4c">
<text x="194.1" y="125.8">NANDFLASH</text>
<text x="83.7" y="132.2">SDRAM</text>
<text x="51.9" y="182.9">EEPROM</text>
<text x="200.5" y="184.2">W25Q256</text>
</g>
<g font-size="2.3">
<text x="38.1" y="11.8">1</text>
<text x="110.9" y="11.8">2</text>
<text x="184" y="11.8">3</text>
<text x="256.9" y="11.8">4</text>
<text x="4.1" y="33.4">A</text>
<text x="66.6" y="33.4">2</text>
<text x="66.6" y="35.9">4</text>
<text x="71.5" y="34.7">DQ0</text>
<text x="90.6" y="34.7">A0</text>
<text x="97.2" y="33.4">23</text>
<text x="97.2" y="35.9">24</text>
<text x="291.1" y="33.4">A</text>
<text x="66.6" y="41">7</text>
<text x="66.7" y="38.5">5</text>
<text x="71.5" y="37.2">DQ1</text>
<text x="71.5" y="39.8">DQ2</text>
<text x="90.6" y="39.8">A2</text>
<text x="90.8" y="37.2">A1</text>
<text x="97.2" y="38.5">25</text>
<text x="97.2" y="41">26</text>
<text x="65.5" y="46.1">10</text>
<text x="66.7" y="43.6">8</text>
<text x="71.5" y="42.3">DQ3</text>
<text x="71.5" y="44.8">DQ4</text>
<text x="71.5" y="47.4">DQ5</text>
<text x="90.6" y="44.8">A4</text>
<text x="90.7" y="47.4">A5</text>
<text x="90.7" y="42.3">A3</text>
<text x="97.2" y="43.6">29</text>
<text x="97.2" y="46.1">30</text>
<text x="192.4" y="43.6">29</text>
<text x="192.4" y="46.1">30</text>
<text x="198.5" y="44.8">I/O0</text>
<text x="198.5" y="47.4">I/O1</text>
<text x="205.5" y="44.8">VCC</text>
<text x="205.5" y="47.4">VCC</text>
<text x="214" y="43.6">12</text>
<text x="214" y="46.1">37</text>
<text x="65.5" y="53.7">42</text>
<text x="65.6" y="51.2">13</text>
<text x="65.7" y="48.6">11</text>
<text x="71.5" y="49.9">DQ6</text>
<text x="71.5" y="52.5">DQ7</text>
<text x="90.6" y="49.9">A6</text>
<text x="90.6" y="52.5">A7</text>
<text x="97.2" y="48.6">31</text>
<text x="97.2" y="51.2">32</text>
<text x="97.2" y="53.7">33</text>
<text x="192.4" y="51.2">32</text>
<text x="192.7" y="48.6">31</text>
<text x="192.7" y="53.7">41</text>
<text x="198.5" y="49.9">I/O2</text>
<text x="198.5" y="52.5">I/O3</text>
<text x="65.4" y="56.3">44</text>
<text x="65.5" y="58.8">45</text>
<text x="71.5" y="55">DQ8</text>
<text x="71.5" y="57.5">DQ9</text>
<text x="90.6" y="57.5">A9</text>
<text x="90.7" y="55">A8</text>
<text x="97.2" y="56.3">34</text>
<text x="97.2" y="58.8">22</text>
<text x="192.4" y="56.3">42</text>
<text x="192.6" y="58.8">43</text>
<text x="198.5" y="55">I/O4</text>
<text x="198.5" y="57.5">I/O5</text>
<text x="206.1" y="57.5">VSS</text>
<text x="214" y="56.3">13</text>
<text x="214" y="58.8">36</text>
<text x="65.5" y="61.3">47</text>
<text x="65.5" y="63.9">48</text>
<text x="71.5" y="60.1">DQ10</text>
<text x="71.5" y="62.6">DQ11</text>
<text x="71.5" y="65.2">DQ12</text>
<text x="85.6" y="65.2">A12/NC</text>
<text x="89.5" y="60.1">A10</text>
<text x="89.7" y="62.6">A11</text>
<text x="97.2" y="61.3">35</text>
<text x="97.2" y="63.9">36</text>
<text x="192.4" y="61.3">44</text>
<text x="198.5" y="60.1">I/O6</text>
<text x="198.5" y="62.6">I/O7</text>
<text x="206.1" y="60.1">VSS</text>
<text x="65.5" y="66.4">50</text>
<text x="65.6" y="71.5">53</text>
<text x="65.7" y="69">51</text>
<text x="71.5" y="67.7">DQ13</text>
<text x="71.5" y="70.2">DQ14</text>
<text x="89.1" y="70.2">BA0</text>
<text x="97.2" y="69">20</text>
<text x="97.2" y="71.5">21</text>
<text x="192.5" y="71.5">18</text>
<text x="198.5" y="67.7">CLE</text>
<text x="198.5" y="70.2">ALE</text>
<text x="71.5" y="72.8">DQ15</text>
<text x="71.5" y="77.9">WE</text>
<text x="88.8" y="77.9">CKE</text>
<text x="89.3" y="72.8">BA1</text>
<text x="97.2" y="76.6">37</text>
<text x="193.6" y="74">8</text>
<text x="193.6" y="76.6">9</text>
<text x="198.5" y="75.3">RE</text>
<text x="198.5" y="77.9">CE</text>
<text x="198.5" y="72.8">WE</text>
<text x="4.2" y="81.7">B</text>
<text x="71.5" y="80.4">CAS</text>
<text x="71.5" y="82.9">RAS</text>
<text x="88.7" y="80.4">CLK</text>
<text x="97.2" y="79.1">38</text>
<text x="193.6" y="79.1">7</text>
<text x="198.5" y="80.4">R/B</text>
<text x="206.8" y="80.4">WP</text>
<text x="214" y="79.1">19</text>
<text x="291.2" y="81.7">B</text>
<text x="65.5" y="84.2">19</text>
<text x="71.5" y="85.5">CS</text>
<text x="86.4" y="88">UDQM</text>
<text x="86.6" y="85.5">LDQM</text>
<text x="97.2" y="84.2">15</text>
<text x="97.2" y="86.7">39</text>
<text x="65.4" y="94.4">14</text>
<text x="66.8" y="91.8">1</text>
<text x="71.5" y="93.1">VDD0</text>
<text x="71.5" y="95.6">VDD1</text>
<text x="88.1" y="93.1">VSS0</text>
<text x="88.3" y="95.6">VSS1</text>
<text x="97.2" y="91.8">41</text>
<text x="97.2" y="94.4">54</text>
<text x="65.5" y="96.9">27</text>
<text x="66.7" y="102">3</text>
<text x="71.5" y="98.2">VDD2</text>
<text x="88.1" y="98.2">VSS2</text>
<text x="97.2" y="96.9">28</text>
<text x="97.2" y="102">6</text>
<text x="65.6" y="107.1">43</text>
<text x="66.6" y="104.5">9</text>
<text x="71.5" y="103.3">VDDQ0</text>
<text x="71.5" y="105.8">VDDQ1</text>
<text x="86.4" y="103.3">VSSQ0</text>
<text x="86.6" y="105.8">VSSQ1</text>
<text x="97.2" y="104.5">12</text>
<text x="97.2" y="107.1">46</text>
<text x="65.5" y="109.6">49</text>
<text x="71.5" y="108.3">VDDQ2</text>
<text x="71.5" y="110.9">VDDQ3</text>
<text x="86.4" y="108.3">VSSQ2</text>
<text x="86.5" y="110.9">VSSQ3</text>
<text x="97.2" y="109.6">52</text>
<text x="4.2" y="129.9">C</text>
<text x="291.2" y="129.9">C</text>
<text x="46.3" y="155.3">2</text>
<text x="46.5" y="152.7">1</text>
<text x="51.2" y="154">A0</text>
<text x="57.3" y="154">VCC1</text>
<text x="66.7" y="152.7">8</text>
<text x="66.7" y="155.3">7</text>
<text x="183.6" y="152.7">1</text>
<text x="188.3" y="154">CS</text>
<text x="208.1" y="154">VCC</text>
<text x="216.5" y="155.3">7</text>
<text x="216.5" y="152.7">8</text>
<text x="46.3" y="160.4">4</text>
<text x="46.4" y="157.8">3</text>
<text x="51.2" y="161.6">GND</text>
<text x="51.2" y="159.1">A2</text>
<text x="51.2" y="156.5">A1</text>
<text x="58.3" y="161.6">SDA</text>
<text x="58.7" y="159.1">SCL</text>
<text x="59.5" y="156.5">WP</text>
<text x="66.7" y="157.8">6</text>
<text x="66.7" y="160.4">5</text>
<text x="183.4" y="160.4">4</text>
<text x="183.6" y="157.8">3</text>
<text x="188.3" y="156.5">SO(IO1)HOLD/RST(IO3)</text>
<text x="188.3" y="159.1">WP(IO2)</text>
<text x="188.3" y="161.6">GND</text>
<text x="205.7" y="161.6">SI(IO0)</text>
<text x="208.1" y="159.1">CLK</text>
<text x="216.5" y="160.4">5</text>
<text x="216.5" y="157.8">6</text>
<text x="4.1" y="178.1">D</text>
<text x="291.1" y="178.1">D</text>
<text x="38.1" y="199.7">1</text>
<text x="110.9" y="199.7">2</text>
<text x="184" y="199.7">3</text>
<text x="256.9" y="199.7">4</text>
</g>
<g font-size="2.3" fill="#262626">
<text x="50.7" y="33.4">FMC_D0</text>
<text x="50.7" y="35.9">FMC_D1</text>
<text x="104" y="33.4">FMC_A0</text>
<text x="104" y="35.9">FMC_A1</text>
<text x="50.7" y="38.5">FMC_D2</text>
<text x="50.7" y="41">FMC_D3</text>
<text x="104" y="38.5">FMC_A2</text>
<text x="104" y="41">FMC_A3</text>
<text x="50.7" y="43.6">FMC_D4</text>
<text x="50.7" y="46.1">FMC_D5</text>
<text x="104" y="43.6">FMC_A4</text>
<text x="104" y="46.1">FMC_A5</text>
<text x="176.4" y="43.6">FMC_D0</text>
<text x="176.4" y="46.1">FMC_D1</text>
<text x="231.1" y="43.6">VCC3.3</text>
<text x="50.7" y="48.6">FMC_D6</text>
<text x="50.7" y="51.2">FMC_D7</text>
<text x="50.7" y="53.7">FMC_D8</text>
<text x="104" y="48.6">FMC_A6</text>
<text x="104" y="51.2">FMC_A7</text>
<text x="104" y="53.7">FMC_A8</text>
<text x="176.4" y="48.6">FMC_D2</text>
<text x="176.4" y="51.2">FMC_D3</text>
<text x="176.4" y="53.7">FMC_D4</text>
<text x="50.7" y="56.3">FMC_D9</text>
<text x="50.7" y="58.8">FMC_D10</text>
<text x="104" y="56.3">FMC_A9</text>
<text x="104" y="58.8">FMC_A10</text>
<text x="176.4" y="56.3">FMC_D5</text>
<text x="176.4" y="58.8">FMC_D6</text>
<text x="50.7" y="61.3">FMC_D11</text>
<text x="50.7" y="63.9">FMC_D12</text>
<text x="104" y="61.3">FMC_A11</text>
<text x="104" y="63.9">FMC_A12</text>
<text x="176.4" y="61.3">FMC_D7</text>
<text x="50.7" y="66.4">FMC_D13</text>
<text x="50.7" y="69">FMC_D14</text>
<text x="50.7" y="71.5">FMC_D15</text>
<text x="104" y="69">FMC_BA0</text>
<text x="104" y="71.5">FMC_BA1</text>
<text x="176.4" y="66.4">FMC_A16_CLE 16</text>
<text x="176.4" y="69">FMC_A17_ALE 17</text>
<text x="176.4" y="71.5">FMC_NWE</text>
<text x="214.6" y="66.4">GND</text>
<text x="50.7" y="76.6">FMC_SDNWE 16</text>
<text x="104" y="76.6">FMC_SDCKE0</text>
<text x="154.5" y="77.9">VCC3.3</text>
<text x="176.4" y="74">FMC_NOE</text>
<text x="50.7" y="79.1">FMC_SDNCAS17</text>
<text x="50.7" y="81.7">FMC_SDNRAS18</text>
<text x="104" y="79.1">FMC_SDCLK</text>
<text x="176.4" y="79.1">FMC_NWAIT</text>
<text x="232.7" y="80.4">VCC3.3</text>
<text x="25" y="85.5">VCC3.3</text>
<text x="50.7" y="84.2">FMC_SDNE0</text>
<text x="104" y="84.2">FMC_NBL0</text>
<text x="104" y="86.7">FMC_NBL1</text>
<text x="44.4" y="114.7">VCC3.3</text>
<text x="99" y="124.8">GND</text>
<text x="45.7" y="132.5">GND</text>
<text x="66" y="149">VCC3.3</text>
<text x="217.1" y="145.2">VCC3.3</text>
<text x="88" y="154">GND</text>
<text x="171.3" y="152.7">F_CS</text>
<text x="171.3" y="155.3">SPI5_MISO 2</text>
<text x="236.6" y="151.5">GND</text>
<text x="69.7" y="157.8">IIC_SCL</text>
<text x="69.7" y="160.4">IIC_SDA R22</text>
<text x="98.2" y="159.1">VCC3.3</text>
<text x="165.9" y="159.1">VCC3.3</text>
<text x="222.1" y="160.4">SPI5_MOSI</text>
<text x="222.1" y="157.8">SPI5_SCK</text>
<text x="40.6" y="168">GND</text>
<text x="180.3" y="168">GND</text>
</g>
<g font-size="2.3" fill="#0e0e0e">
<text x="69.7" y="32.1">U3</text>
<text x="196.7" y="42.3">U4</text>
<text x="220.8" y="46.1">R17</text>
<text x="229.7" y="46.1">0R</text>
<text x="217" y="49.9">C35 C36</text>
<text x="217" y="55">104</text>
<text x="222.1" y="55">104</text>
<text x="163.7" y="76.6">R18</text>
<text x="172.6" y="76.6">10KFMC_NCE3</text>
<text x="37.7" y="83.2">R20</text>
<text x="196.7" y="82.9">MT29F4G08</text>
<text x="218.3" y="79.1">R19</text>
<text x="227.2" y="79.1">10K</text>
<text x="37.7" y="88">10K</text>
<text x="69.7" y="113.4">W9</text>
<text x="73.6" y="113.4">825 G6K H- 6</text>
<text x="32.9" y="119.8">C37 C38 C39</text>
<text x="48.1" y="119.8">C40</text>
<text x="53.2" y="119.8">C41</text>
<text x="58.3" y="119.8">C42</text>
<text x="63.4" y="119.8">C43</text>
<text x="32.9" y="124.8">104</text>
<text x="38" y="124.8">104</text>
<text x="43.1" y="124.8">104</text>
<text x="48.1" y="124.8">104</text>
<text x="53.2" y="124.8">104</text>
<text x="58.3" y="124.8">104</text>
<text x="63.4" y="124.8">104</text>
<text x="49.4" y="150">U5</text>
<text x="71" y="152.7">C45</text>
<text x="79.9" y="152.7">104</text>
<text x="186.5" y="150.9">U6</text>
<text x="222.1" y="150.2">C44</text>
<text x="228.4" y="150.2">104</text>
<text x="79.9" y="157.8">R21</text>
<text x="90" y="157.8">4.7K</text>
<text x="90" y="160.4">4.7K</text>
<text x="49.4" y="165.4">24C02</text>
<text x="186.5" y="164.8">W25Q256</text>
</g>
</svg>
